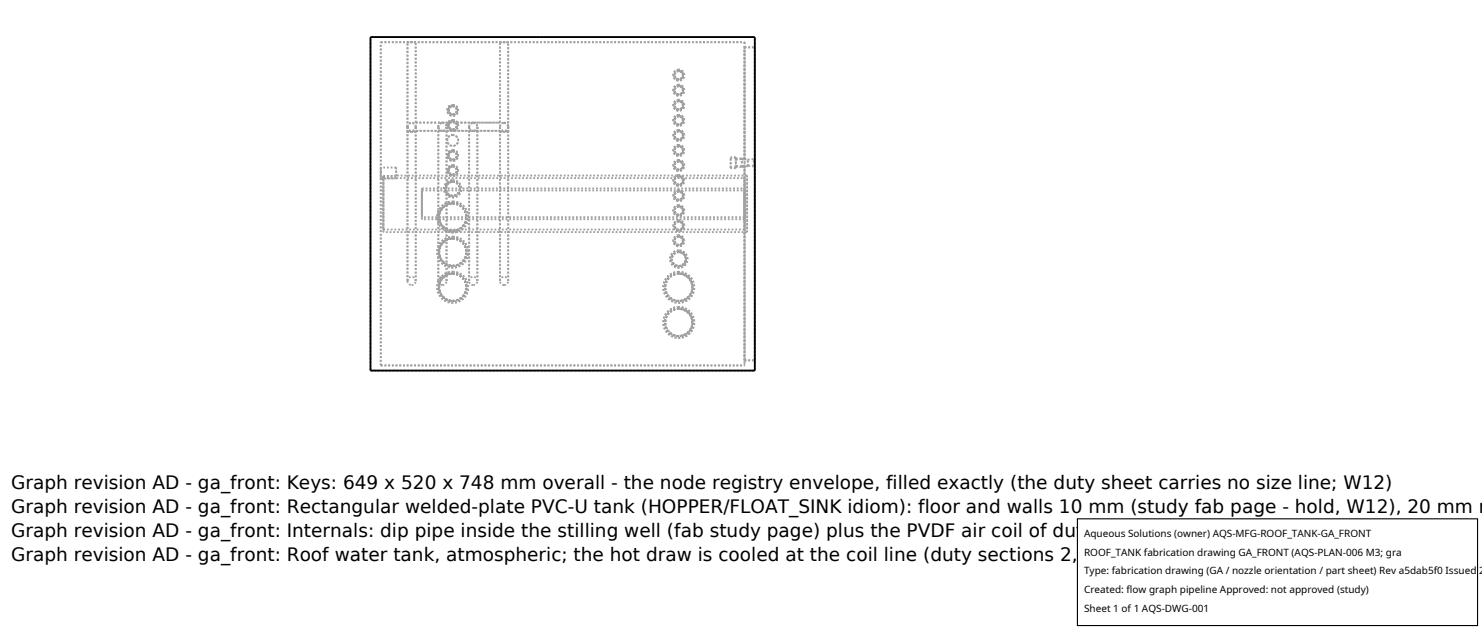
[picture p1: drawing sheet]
<svg xmlns="http://www.w3.org/2000/svg" width="212mm" height="90mm" viewBox="0 0 212 90" stroke-linecap="round" stroke-linejoin="round" font-family="sans-serif">
<g fill="none" stroke="#a0a0a0" stroke-width=".26" stroke-dasharray=".3 .3" stroke-linecap="butt">
<path d="M52.9 5.3h54.9M54.4 6h51.9M58.2 6h1.2M58.2 18.8h1.2M58.2 18.8v-.6M58.2 18.2v-12.2M58.2 18.2l.2 .4 .4 .1 .4-.1 .2-.4M58.2 18.2l.2-.5 .4-.1M58.2 18.1l.2 .4 .4 .2 .4-.2 .2-.4M58.2 18.1l.2-.4 .4-.2M58.2 18.8v-.7M58.2 18.1v-12.1"/>
<path d="M58.2 18.2v21.9M58.2 18.1v22M59.4 6h-1.2M59.4 18.7h3.8M59.4 18.8v-.1M59.4 18.8h-1.2M59.4 17.5h12M59.4 17.5h3.8M59.4 17.5v-11.5M59.4 18.2l-.2-.5-.4-.1M59.4 18.1l-.2-.4-.4-.2M59.4 18.2v21.9"/>
<path d="M62.6 18.2l.2-.4 .4-.2M62.6 18.1l.2-.4 .4-.2M62.6 18.2v21.9M62.6 18.1v22M62.9 18.7l-.2-.2-.1-.3M62.9 18.7h-3.5M63.2 18.7h4.4M63.2 17.5h4.4M63.2 17.5l.4 .2 .2 .4M63.2 18.7h-.3M63.2 17.6l.4 .1 .2 .5M63.2 18.7l-.4-.2-.2-.4"/>
<path d="M63.5 18.7h-.3M63.8 18.1l-.2 .4-.4 .2M63.8 18.2l-.1 .3-.2 .2M63.8 18.2v21.9M64.7 19.3l-.6 .2-.2 .6 .2 .5 .6 .2 .5-.2 .2-.6-.2-.5-.5-.2M64.7 17.3l.4 .2 .2 .4-.2 .4-.5 .2-.4-.2-.1-.4 .1-.4 .5-.2M64.7 15.2l.4 .1 .2 .4-.2 .5-.4 .2-.5-.2-.1-.4 .1-.5 .5-.1M64.7 15.2l.4 .2 .1 .4-.1 .4-.5 .1-.4-.1-.1-.5 .1-.3 .5-.2M64.7 15.1l.4 .2 .2 .4-.2 .5-.4 .2-.5-.2-.2-.4 .2-.5 .5-.2M64.7 15l.5 .2 .2 .5-.2 .6-.5 .2-.6-.2-.2-.5 .2-.6 .6-.2M64.7 17.3l.4 .2 .1 .4-.1 .4-.4 .2-.4-.2-.2-.4 .1-.4 .5-.2M64.7 17.3l.4 .1 .2 .5-.2 .4-.4 .2-.5-.1-.2-.5 .2-.4 .5-.2"/>
<path d="M64.7 17.1l.5 .2 .2 .6-.2 .5-.5 .3-.6-.2-.2-.6 .2-.5 .6-.3M64.7 19.3l.5 .2 .2 .5-.2 .6-.5 .2-.6-.2-.2-.5 .2-.6 .6-.2M67 18.2l.2-.4 .4-.2M67 18.1l.2-.4 .4-.2M67 18.2v21.9M67 18.1v22M67.3 18.7l-.2-.2-.1-.3M67.3 18.7h-3.8M67.6 18.7h3.8M67.6 18.7h-.3M67.6 17.6l.4 .1 .2 .5M67.6 17.5l.4 .2 .2 .4"/>
<path d="M67.6 18.7l-.4-.2-.2-.4M67.6 17.5h3.8M67.9 18.7h-.3M68.2 18.2l-.1 .3-.2 .2M68.2 18.1l-.2 .4-.4 .2M68.2 18.2v21.9M71.4 6h1.2M71.4 18.8h1.2M71.4 18.8v-.1M71.4 18.7h-3.5M71.4 17.5v-11.5M71.4 18.1l.2-.4 .4-.2"/>
<path d="M71.4 18.2l.2 .4 .4 .1 .4-.1 .2-.4M71.4 18.2v21.9M71.4 18.1v22M72 17.5l.4 .2 .2 .4M72 17.6l.4 .1 .2 .5M72 17.6l-.4 .2-.2 .4M72.6 6h-1.2M72.6 18.2v-12.2M72.6 18.1v-12.1M72.6 18.8v-.7M72.6 18.8v-.6M72.6 18.8h-1.2"/>
<path d="M72.6 18.1l-.2 .4-.4 .2-.4-.2-.2-.4M72.6 18.2v21.9M96.9 18.7l-.4 .2-.1 .4 .1 .4 .4 .2 .5-.1 .1-.4-.1-.5-.5-.2M96.9 16.6l-.4 .2-.1 .4 .1 .4 .4 .2 .5-.2 .1-.4-.1-.4-.5-.2M96.9 14.4l-.4 .2-.1 .4 .1 .4 .4 .2 .5-.1 .1-.4-.1-.5-.5-.2M96.9 12.3l-.4 .2-.1 .4 .1 .4 .4 .2 .5-.2 .1-.4-.1-.4-.5-.2M96.9 10.1l-.4 .2-.1 .4 .1 .4 .4 .2 .5-.1 .1-.4-.1-.5-.5-.2M96.9 10.2l-.4 .1-.1 .4 .1 .4 .4 .2 .5-.2 .1-.3-.1-.5-.5-.1M96.9 10.1l-.4 .2-.2 .4 .2 .5 .4 .2 .5-.2 .2-.4-.2-.5-.5-.2M96.9 10l-.5 .2-.2 .5 .2 .6 .5 .2 .6-.2 .2-.6-.2-.5-.6-.2M96.9 12.3l-.4 .1-.2 .5 .2 .4 .4 .2 .5-.1 .2-.5-.2-.4-.5-.2M96.9 12.1l-.5 .2-.2 .6 .2 .5 .5 .3 .6-.2 .2-.6-.2-.5-.6-.3"/>
<path d="M96.9 14.5l-.4 .1-.1 .4 .1 .4 .4 .2 .4-.1 .2-.4-.1-.5-.5-.1M96.9 14.4l-.4 .2-.2 .4 .2 .5 .4 .2 .5-.2 .2-.4-.2-.5-.5-.2M96.9 14.3l-.5 .2-.2 .5 .2 .6 .5 .2 .6-.2 .2-.6-.2-.5-.6-.2M96.9 16.6l-.4 .2-.1 .4 .1 .4 .4 .2 .4-.2 .2-.4-.1-.4-.5-.2M96.9 16.6l-.4 .1-.2 .5 .2 .4 .4 .2 .5-.2 .2-.4-.2-.4-.5-.2M96.9 16.4l-.5 .2-.2 .6 .2 .5 .5 .3 .6-.2 .2-.6-.2-.5-.6-.3M96.9 18.8l-.4 .1-.1 .4 .1 .4 .4 .2 .5-.2 .1-.3-.1-.5-.5-.1M96.9 18.7l-.4 .2-.2 .4 .2 .5 .4 .2 .5-.2 .2-.4-.2-.5-.5-.2M96.9 18.6l-.5 .2-.2 .5 .2 .6 .5 .2 .6-.2 .2-.6-.2-.5-.6-.2M106.3 6.8h1.5M106.3 6v46.2M106.3 6v16.8"/>
<path d="M54.4 23.9v1.6M54.4 25.5v-1.6M54.4 25.5h2.2M54.8 25.4v-.3M54.8 25.1v.3M54.8 25.4v7.4M54.8 32.8v-7.4M54.8 25.1v8M54.8 33.1v-8M56.6 23.9v1.2M56.6 25.1h-1.8M56.6 25.4h-1.8"/>
<path d="M56.6 25.4v.1M56.6 25.5v-.1M56.6 25.1v-1.2M56.6 23.9h-2.2M56.6 25.4h49.7M60.3 26.9v4.4M60.3 31.3v-4.4M60.3 26.9h46M60.3 27.2v3.8M60.3 31v-3.8M60.3 27.2h46M64.7 39.1l.7 .1 .6 .4 .4 .6 .2 .8-.1 .8-.5 .6-.6 .4-.7 .2-.7-.1-.7-.5-.4-.6-.2-.7 .1-.8 .5-.6 .6-.5 .8-.1"/>
<path d="M64.7 34.1l.7 .1 .6 .4 .4 .6 .2 .8-.1 .7-.4 .7-.7 .4-.7 .2-.7-.2-.7-.4-.4-.6-.2-.7 .1-.8 .5-.7 .6-.4 .8-.1M64.7 29l.7 .2 .7 .4 .4 .7 .1 .7-.2 .8-.4 .6-.6 .4-.8 .2-.7-.2-.7-.4-.4-.7-.1-.7 .2-.8 .4-.6 .6-.4 .8-.2M64.7 26h.4l.3 .2 .2 .3 .1 .4-.1 .4-.2 .3-.3 .3-.4 .1-.4-.1-.4-.2-.2-.3-.1-.4 .1-.4 .2-.3 .4-.3h.4M64.7 23.8l.4 .1 .2 .4-.2 .5-.4 .2-.5-.2-.1-.4 .1-.4 .5-.2M64.7 21.6l.4 .2 .2 .4-.2 .4-.4 .2-.5-.2-.1-.4 .1-.4 .5-.2M64.7 21.6l.4 .2 .1 .4-.1 .4-.5 .2-.4-.2-.1-.4 .1-.4 .5-.2M64.7 21.6l.4 .1 .2 .5-.2 .4-.4 .2-.5-.1-.2-.5 .2-.4 .5-.2M64.7 21.4l.5 .2 .2 .6-.2 .6-.5 .2-.6-.2-.2-.6 .2-.5 .6-.3M64.7 23.8l.4 .1 .1 .5-.1 .4-.5 .1-.4-.1-.1-.5 .1-.3 .5-.2M64.7 23.7l.4 .2 .2 .4-.2 .5-.4 .2-.5-.2-.2-.4 .2-.5 .5-.2M64.7 23.6l.5 .2 .2 .5-.2 .6-.5 .2-.6-.2-.2-.5 .2-.6 .6-.2M64.7 26l.4 .1 .3 .2 .2 .6v.4l-.2 .3-.3 .3h-.4l-.7-.2-.2-.3-.1-.4v-.4l.2-.3 .4-.2 .4-.1"/>
<path d="M64.7 25.9l.3 .1 .4 .2 .2 .4 .1 .3-.1 .4-.2 .4-.3 .2-.4 .1-.4-.1-.4-.2-.2-.3-.1-.4 .1-.4 .2-.4 .4-.2 .4-.1M64.7 25.7l.4 .1 .4 .3 .3 .4 .1 .4-.1 .5-.2 .4-.4 .3-.5 .1-.5-.1-.4-.3-.3-.3-.1-.5 .1-.5 .3-.4 .4-.3 .5-.1M64.7 29.1l.7 .1 .6 .4 .4 .6 .2 .7-.1 .8-.4 .6-.7 .5-.7 .1-.8-.1-.6-.4-.4-.7-.2-.7 .1-.7 .5-.6 .6-.5 .8-.1M64.7 29l.7 .2 .7 .4 .4 .6 .1 .8-.1 .7-.4 .7-.6 .4-.8 .2-.7-.1-.7-.5-.4-.6-.2-.8 .1-.7 .4-.7 .7-.4 .8-.2M64.7 28.8l.8 .2 .7 .4 .5 .8 .2 .8-.2 .8-.5 .8-.8 .5-.8 .1-.9-.2-.7-.5-.4-.7-.2-.9 .2-.8 .5-.7 .7-.4 .9-.2M64.7 34.1l.7 .1 .6 .4 .4 .6 .2 .7-.1 .8-.4 .6-.7 .5-.7 .1-.8-.1-.6-.4-.4-.6-.2-.8 .1-.6 .5-.7 .6-.5 .8-.1M64.7 34l.7 .2 .7 .4 .4 .6 .1 .8-.1 .8-.4 .6-.6 .4-.8 .2-.7-.1-.7-.5-.5-.6-.1-.8 .1-.7 .4-.7 .7-.4 .8-.2M64.7 33.8l.8 .2 .7 .4 .5 .8 .2 .8-.2 .8-.5 .8-.8 .5-.8 .1-.9-.2-.7-.5-.4-.7-.2-.8 .2-.9 .5-.7 .7-.4 .9-.2M64.7 39.1l.7 .1 .6 .4 .4 .6 .2 .8-.1 .7-.4 .6-.6 .5-.8 .1-.8-.1-.6-.4-.4-.6-.2-.7 .1-.7 .5-.7 .6-.4 .8-.2M64.7 39l.7 .2 .7 .4 .4 .6 .1 .8-.1 .8-.4 .6-.6 .4-.8 .2-.7-.1-.7-.5-.4-.6-.2-.8 .1-.7 .4-.7 .7-.4 .8-.2M64.7 38.8l.8 .2 .7 .5 .5 .7 .2 .8-.2 .8-.5 .8-.7 .5-.8 .1-.9-.1-.7-.5-.5-.7-.2-.8 .2-.9 .5-.7 .7-.5 .9-.2M96.9 39.1l-.7 .1-.6 .4-.5 .7-.1 .7 .1 .8 .5 .6 .6 .4 .7 .2 .8-.2 .6-.4 .5-.6 .1-.8-.1-.7-.5-.6-.6-.5-.8-.1"/>
<path d="M96.9 36l-.3 .1-.4 .2-.2 .3-.1 .4 .1 .4 .2 .3 .4 .2 .3 .1 .4-.1 .4-.2 .2-.3 .1-.4-.1-.4-.2-.3-.3-.2-.5-.1M96.9 33.8l-.4 .2-.1 .4 .1 .4 .4 .2 .5-.2 .1-.4-.1-.4-.5-.2M96.9 31.6l-.4 .2-.1 .4 .1 .4 .4 .2 .4-.1 .2-.4-.1-.5-.5-.2M96.9 29.5l-.4 .2-.1 .4 .1 .4 .4 .2 .5-.2 .1-.4-.1-.4-.5-.2M96.9 27.3l-.4 .2-.1 .4 .1 .4 .4 .2 .5-.1 .1-.4-.1-.5-.5-.2M96.9 25.2l-.4 .2-.1 .4 .1 .4 .4 .2 .5-.2 .1-.4-.1-.4-.5-.2M96.9 23l-.4 .2-.1 .4 .1 .4 .4 .2 .5-.1 .1-.4-.1-.5-.5-.2M96.9 20.9l-.4 .2-.1 .4 .1 .4 .4 .2 .5-.2 .1-.4-.1-.4-.5-.2M96.9 20.9l-.4 .1-.2 .5 .2 .4 .4 .2 .5-.1 .2-.5-.2-.4-.5-.2M96.9 20.7l-.5 .2-.2 .6 .2 .5 .5 .3 .6-.2 .2-.6-.2-.5-.6-.3M96.9 23.1l-.4 .1-.1 .4 .1 .4 .4 .2 .4-.1 .2-.4-.1-.5-.5-.1M96.9 23l-.4 .2-.2 .4 .2 .5 .4 .2 .5-.2 .2-.4-.2-.5-.5-.2"/>
<path d="M96.9 22.9l-.5 .2-.2 .5 .2 .6 .5 .2 .6-.2 .2-.6-.2-.5-.6-.2M96.9 25.2l-.4 .2-.1 .4 .1 .4 .4 .2 .4-.2 .2-.4-.1-.4-.5-.2M96.9 25.2l-.4 .1-.2 .5 .2 .4 .4 .2 .5-.2 .2-.4-.2-.4-.5-.2M96.9 25l-.5 .2-.2 .6 .2 .5 .5 .3 .6-.2 .2-.6-.2-.5-.6-.3M96.9 27.4l-.4 .1-.1 .4 .1 .4 .4 .2 .5-.2 .1-.3-.1-.5-.5-.1M96.9 27.3l-.4 .2-.2 .4 .2 .5 .4 .2 .5-.2 .2-.4-.2-.5-.5-.2M96.9 27.2l-.5 .2-.2 .5 .2 .6 .5 .2 .6-.2 .2-.6-.2-.5-.6-.2M96.9 29.5l-.4 .1-.2 .5 .2 .4 .4 .2 .5-.1 .2-.5-.2-.4-.5-.2M96.9 29.3l-.5 .2-.2 .6 .2 .5 .5 .3 .6-.2 .2-.6-.2-.5-.6-.3M96.9 31.7l-.4 .1-.1 .4 .1 .4 .4 .2 .4-.1 .2-.4-.1-.5-.5-.1M96.9 31.6l-.4 .2-.2 .4 .2 .5 .4 .2 .5-.2 .2-.4-.2-.5-.5-.2M96.9 31.5l-.5 .2-.2 .5 .2 .6 .5 .2 .6-.2 .2-.6-.2-.5-.6-.2"/>
<path d="M96.9 33.8l-.4 .2-.1 .4 .1 .4 .4 .2 .4-.2 .2-.4-.1-.4-.5-.2M96.9 33.8l-.4 .1-.2 .5 .2 .4 .4 .2 .5-.2 .2-.4-.2-.4-.5-.2M96.9 33.6l-.5 .2-.2 .6 .2 .5 .5 .3 .6-.2 .2-.6-.2-.5-.6-.3M96.9 36l-.6 .3-.2 .3-.1 .4 .2 .7 .3 .2 .4 .1 .4-.1 .3-.2 .3-.7v-.3l-.3-.4-.3-.2-.4-.1M96.9 35.9l-.3 .1-.4 .3-.2 .3-.1 .4 .1 .4 .2 .3 .3 .3h.4h.4l.4-.3 .2-.3 .1-.4-.1-.4-.2-.3-.4-.3-.4-.1M96.9 35.8h-.4l-.4 .3-.3 .4-.1 .5 .1 .5 .3 .4 .4 .2 .4 .1 .5-.1 .4-.2 .3-.4 .1-.5-.1-.4-.3-.5-.4-.3h-.5M96.9 39.1l-.7 .2-.6 .4-.4 .6-.2 .7 .2 .8 .4 .6 .6 .4 .7 .2 .8-.2 .6-.4 .4-.6 .2-.7-.2-.8-.4-.6-.6-.4-.8-.2M96.9 39l-.7 .2-.6 .4-.5 .7-.1 .7 .1 .8 .4 .6 .7 .5 .7 .1 .8-.1 .6-.5 .5-.6 .1-.7-.1-.8-.4-.6-.7-.5-.8-.2M96.9 38.8l-.8 .2-.7 .5-.5 .7-.2 .8 .2 .9 .5 .7 .7 .5 .8 .1 .9-.1 .7-.5 .5-.7 .2-.8-.2-.9-.5-.7-.6-.5-1-.2M104.4 23.9v.1M104.4 24v-1.5M104.4 23.9v-1.4"/>
<path d="M105.1 23.7v.1M105.1 23.8v-1.1M105.1 22.7v.1M105.1 22.8l.8-.1M105.1 23.9v.1M105.1 24v-1.5M105.1 22.8v-.3M105.1 23.9v-.2M105.1 23.9h-.7M105.1 22.5h-.7M105.1 23.8l.8 .1M105.1 22.7l.8-.1"/>
<path d="M105.1 24h-.7M105.9 23.7v.1M105.9 23.8v-1.1M105.9 22.7v.1M105.9 22.8h.4M105.9 23.7v.2M105.9 23.9v-1.3M105.9 22.6v.1M105.9 22.8v-.1M105.9 23.7h-.8M105.9 23.8h.4M105.9 22.7l.4-.1"/>
<path d="M106.3 22.8v-.2M106.3 22.6v.2M106.3 22.8v-16M106.3 23.7v.1M106.3 23.8v-.1M106.3 23.7v28.5M106.3 25.4v7.4M106.3 32.8v-7.4M106.3 26.9v4.4M106.3 31.3v-4.4M106.3 27.2v3.8M106.3 31v-3.8"/>
<path d="M106.3 22.8l.5-.1M106.3 23.7h-.4M106.3 32.8h-51.5M106.3 31.3h-46M106.3 31h-46M106.7 25.1h-50.1M106.7 25.1v8M106.7 33.1v-8M106.7 33.1h-51.9M106.8 23.7v-1M106.8 23.7h-.5M106.8 23.7v-.9"/>
<path d="M106.8 22.8v-.1M106.8 22.8l.9-.1M107.7 23.7h-.9M107.7 23.7v-1M107.7 23.7v-.9M107.7 22.8v-.1M107.8 23.7v-.9M107.8 22.8v-16M107.8 22.8h-.1M107.8 23.7h-.1M52.9 52.9h54.9M52.9 52.9v-47.6"/>
<path d="M54.4 52.2h51.9M54.4 52.2v-46.2M58.2 40.1l.2-.4 .4-.2 .4 .2 .2 .4M58.2 40.1l.2 .4 .4 .2M58.8 40.7l.4-.2 .2-.4M59.4 40.1v-22M62.6 40.1l.2-.4 .4-.2 .4 .2 .2 .4M63.2 40.7l-.4-.2-.2-.4M63.2 40.7l.4-.2 .2-.4M63.8 40.1v-22M67 40.1l.2-.4 .4-.2 .4 .2 .2 .4M67.6 40.7l-.4-.2-.2-.4"/>
<path d="M67.6 40.7l.4-.2 .2-.4M68.2 40.1v-22M71.4 40.1l.2-.4 .4-.2 .4 .2 .2 .4M72 40.7l-.4-.2-.2-.4M72 40.7l.4-.2 .2-.4M72.6 40.1v-22M96.9 44.1l-.7 .1-.6 .4-.5 .7-.1 .7 .1 .7 .4 .7 .6 .4 .8 .2 .8-.2 .6-.4 .5-.6 .1-.8-.2-.7-.4-.7-.6-.4-.8-.1M96.9 44.1l-.7 .2-.6 .4-.4 .6-.2 .7 .2 .8 .4 .6 .6 .4 .7 .2 .8-.2 .6-.4 .4-.6 .2-.7-.2-.8-.4-.6-.6-.4-.8-.2M96.9 44.1l-.7 .1-.6 .4-.5 .7-.1 .7 .1 .8 .4 .6 .7 .5 .7 .1 .8-.1 .6-.5 .5-.6 .1-.7-.1-.8-.4-.6-.7-.5-.8-.1M96.9 43.8l-.8 .2-.7 .5-.5 .7-.2 .8 .2 .9 .5 .7 .7 .5 .8 .2 .9-.2 .7-.5 .5-.7 .2-.8-.2-.9-.5-.7-.6-.5-1-.2M106.3 51.4v-44.6M106.3 51.4v-27.7"/>
<path d="M106.3 51.4h1.5M107.8 52.9v-47.6M107.8 51.4v-44.6M107.8 51.4v-27.7"/>
</g>
<path d="M52.9 5.3h54.9v47.6h-54.9z" fill="none" stroke="#000" stroke-width=".26"/>
<path d="M153.9 74.1h57.1v15.2h-57.1z" fill="#fff" stroke="#000" stroke-width=".16"/>
<g font-size="2.6">
<text x="1.6" y="69.8">Graph revision AD - ga_front: Keys: 649 x 520 x 748 mm overall - the node registry envelope, filled exactly (the duty sheet carries no size line; W12)</text>
<text x="1.6" y="73.3">Graph revision AD - ga_front: Rectangular welded-plate PVC-U tank (HOPPER/FLOAT_SINK idiom): floor and walls 10 mm (study fab page - hold, W12), 20 mm r</text>
<text x="1.6" y="76.7">Graph revision AD - ga_front: Internals: dip pipe inside the stilling well (fab study page) plus the PVDF air coil of duty section 3 (sheet IN01)</text>
<text x="1.6" y="80.2">Graph revision AD - ga_front: Roof water tank, atmospheric; the hot draw is cooled at the coil line (duty sections 2, 3 and 6)</text>
</g>
<g font-size="1.4">
<text x="154.8" y="76.6">Aqueous Solutions (owner) AQS-MFG-ROOF_TANK-GA_FRONT</text>
<text x="154.8" y="79.3">ROOF_TANK fabrication drawing GA_FRONT (AQS-PLAN-006 M3; gra</text>
<text x="154.8" y="82">Type: fabrication drawing (GA / nozzle orientation / part sheet) Rev a5dab5f0 Issued 2</text>
<text x="154.8" y="84.7">Created: flow graph pipeline Approved: not approved (study)</text>
<text x="154.8" y="87.4">Sheet 1 of 1 AQS-DWG-001</text>
</g>
</svg>
